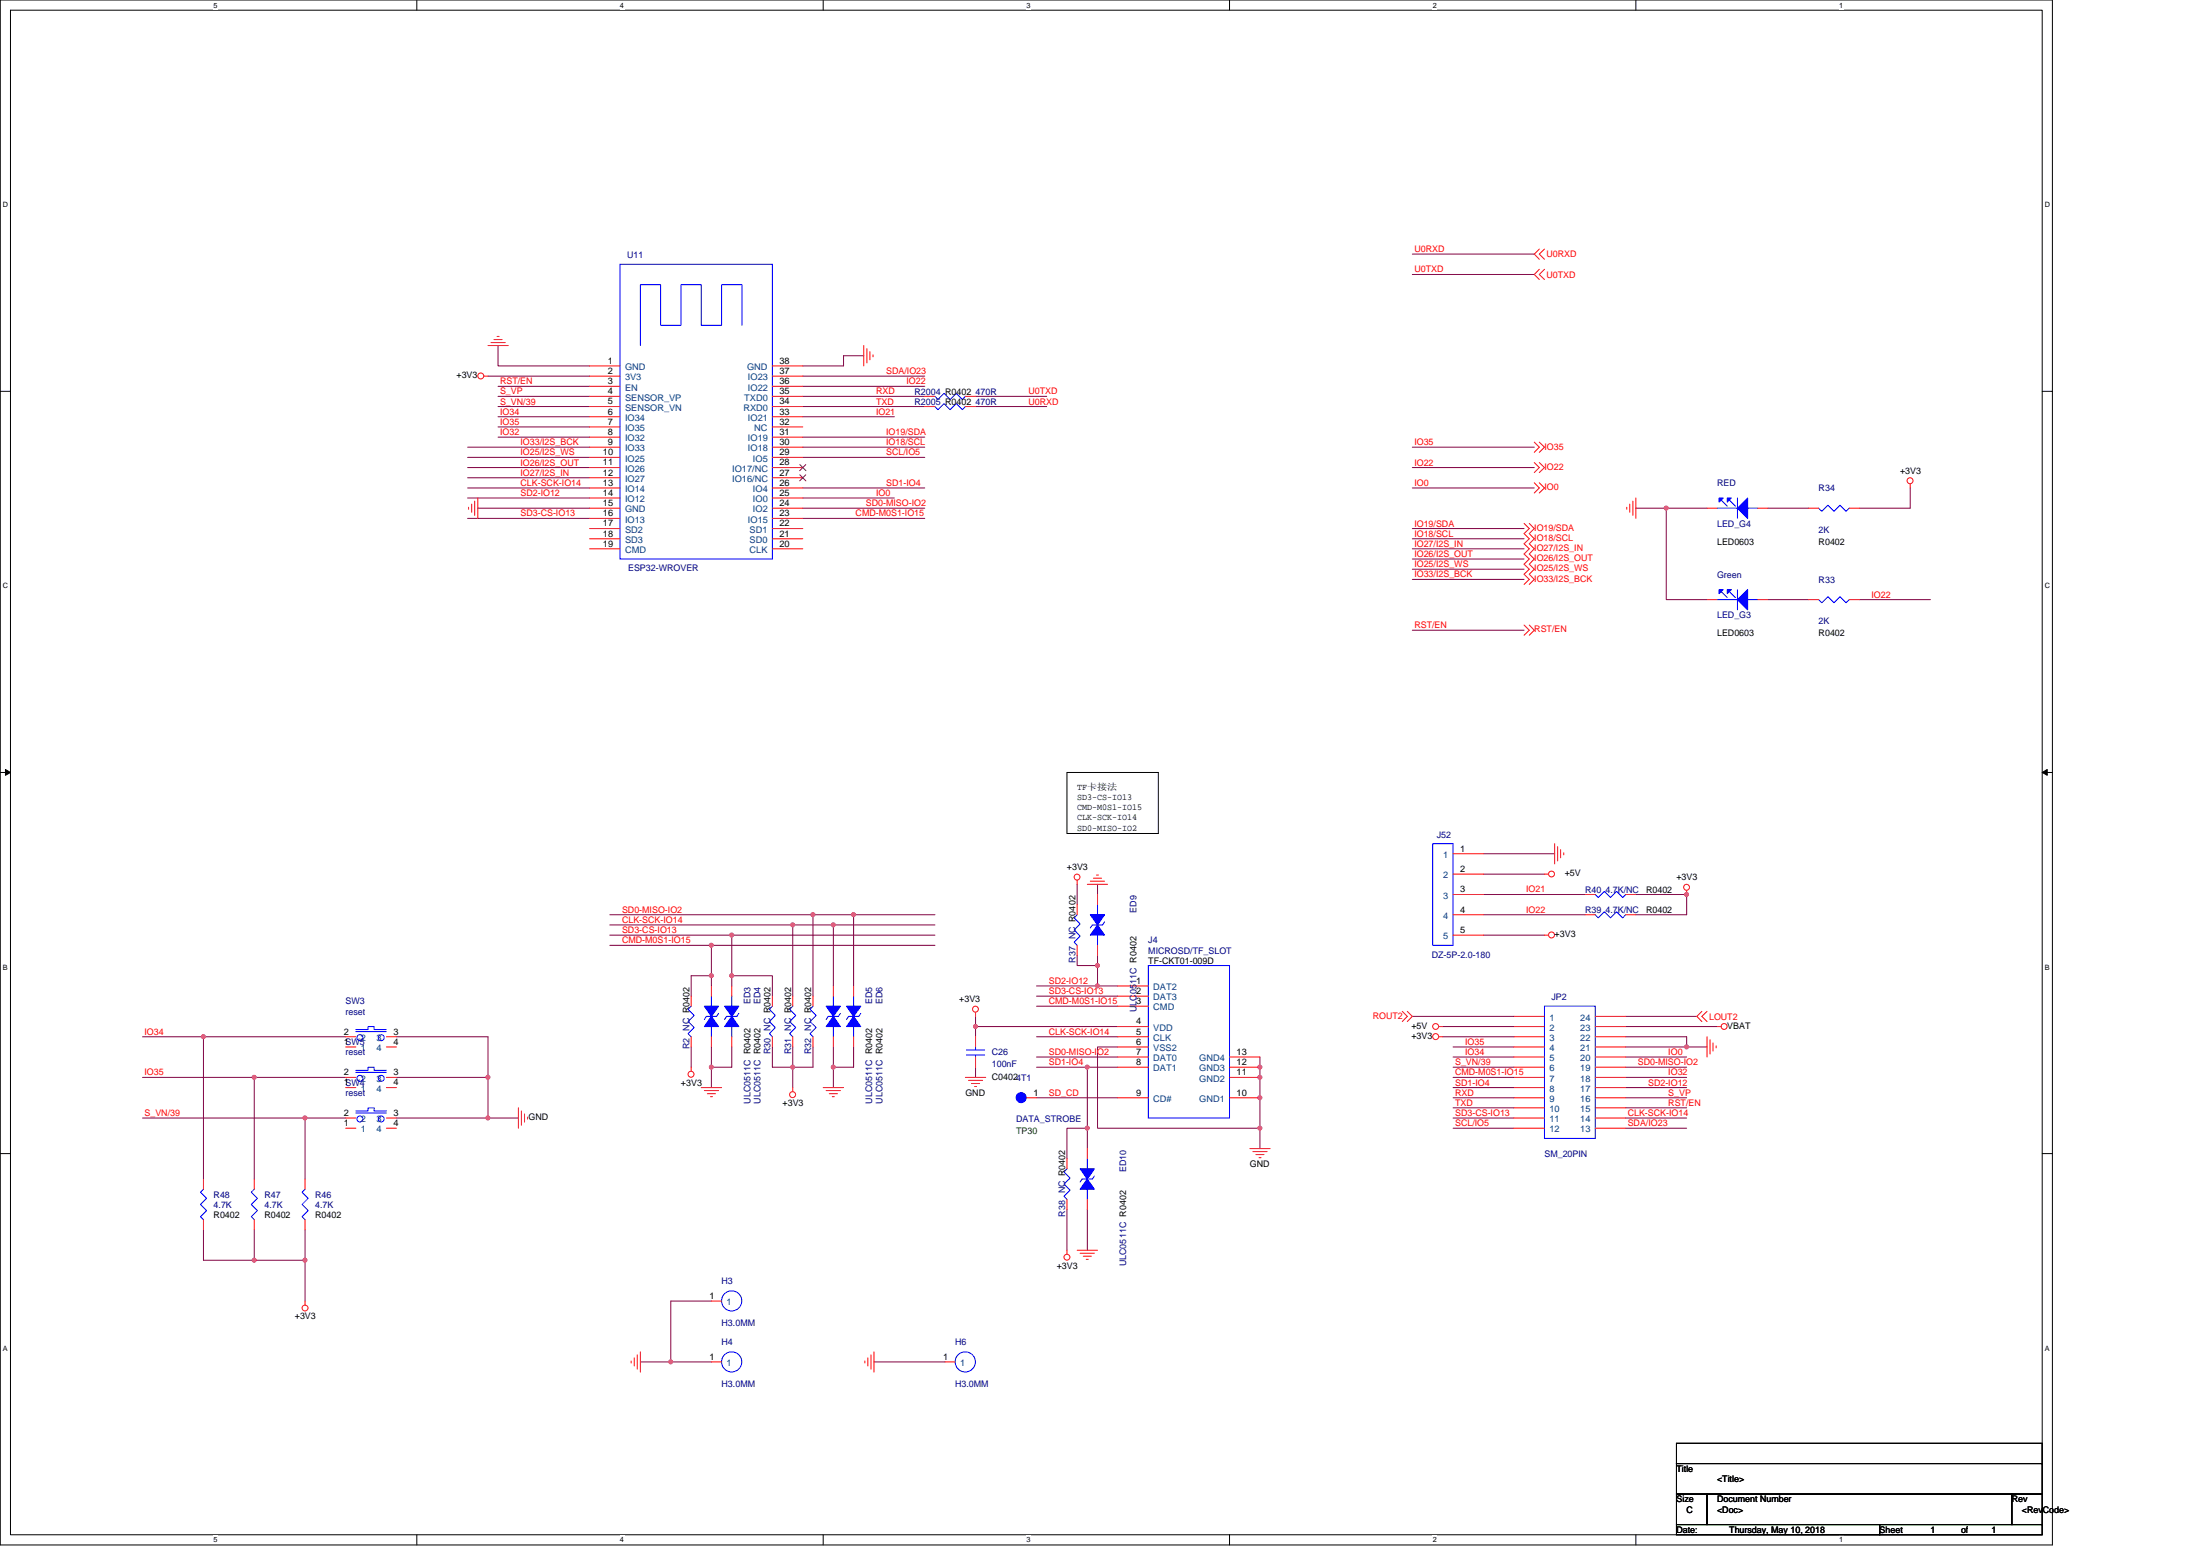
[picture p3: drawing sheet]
<svg xmlns="http://www.w3.org/2000/svg" width="297mm" height="210mm" viewBox="0 0 297 210" stroke-linecap="round" stroke-linejoin="round" font-family="sans-serif">
<path d="M0 0h277.1v208.5h-277.1zM1.4 1.4h274.3v205.7h-274.3z" fill="none" stroke="#000" stroke-width=".14"/>
<g fill="#fff">
<path d="M28.8 .1h.6v1.1h-.6z"/>
<path d="M28.8 207.3h.6v1.1h-.6z"/>
</g>
<path d="M56.3 0v1.4M56.3 207.1v1.4" fill="none" stroke="#000" stroke-width=".14"/>
<g fill="#fff">
<path d="M83.7 .1h.6v1.1h-.6z"/>
<path d="M83.7 207.3h.6v1.1h-.6z"/>
</g>
<path d="M111.1 0v1.4M111.1 207.1v1.4" fill="none" stroke="#000" stroke-width=".14"/>
<g fill="#fff">
<path d="M138.6 .1h.5v1.1h-.5z"/>
<path d="M138.6 207.3h.5v1.1h-.5z"/>
</g>
<path d="M166 0v1.4M166 207.1v1.4" fill="none" stroke="#000" stroke-width=".14"/>
<g fill="#fff">
<path d="M193.4 .1h.6v1.1h-.6z"/>
<path d="M193.4 207.3h.6v1.1h-.6z"/>
</g>
<path d="M220.9 0v1.4M220.9 207.1v1.4" fill="none" stroke="#000" stroke-width=".14"/>
<g fill="#fff">
<path d="M248.3 .1h.6v1.1h-.6z"/>
<path d="M248.3 207.3h.6v1.1h-.6z"/>
<path d="M.4 27.1h.7v1.1h-.7z"/>
<path d="M276.1 27.1h.7v1.1h-.7z"/>
<path d="M.4 78.5h.7v1.1h-.7z"/>
<path d="M276.1 78.5h.7v1.1h-.7z"/>
</g>
<path d="M0 52.8h1.4M275.7 52.8h1.4" fill="none" stroke="#000" stroke-width=".14"/>
<g fill="#fff">
<path d="M.4 130h.7v1.1h-.7z"/>
<path d="M276.1 130h.7v1.1h-.7z"/>
</g>
<path d="M0 104.2h1.4M275.7 104.2h1.4" fill="none" stroke="#000" stroke-width=".14"/>
<path d="M.7 103.8l.7 .4-.7 .4zM275.7 104.2l.7-.4v.8z" fill="#000" stroke="#000" stroke-width=".14"/>
<g fill="#fff">
<path d="M.4 181.4h.7v1.1h-.7z"/>
<path d="M276.1 181.4h.7v1.1h-.7z"/>
</g>
<path d="M144.1 104.2h12.3v8.3h-12.3zM0 155.7h1.4M275.7 155.7h1.4M226.4 194.8h49.3v2.7h-49.3zM226.4 197.5h49.3v4.1h-49.3zM226.4 201.6h4.1v4.1h-4.1zM226.4 205.7h27.4v1.4h-27.4zM230.5 201.6h41.1v4.1h-41.1zM253.8 205.7h21.9v1.4h-21.9zM271.6 201.6h4.1v4.1h-4.1z" fill="none" stroke="#000" stroke-width=".14"/>
<g fill="none" stroke="#800040" stroke-width=".14">
<path d="M190.7 37h16.5M190.7 34.3h16.5M65.9 50.8h13.7M67.2 52.1h12.4M67.2 46.6v2.8h12.4M67.2 53.5h12.4M67.2 54.9h12.4M67.2 56.2h12.4M67.2 57.6h12.4M67.2 59h12.4M108.4 56.2h12.4M108.4 53.5h16.5"/>
<path d="M108.4 54.9h16.5M108.4 50.8h16.5M108.4 52.1h16.5M108.4 59h16.5M116.6 48h-2.7v1.4h-5.5M131.7 54.9h9.6M131.7 53.5h9.6M63.1 64.5h16.5M63.1 63.1h16.5M63.1 61.7h16.5M63.1 70h16.5M63.1 67.2h16.5"/>
<path d="M63.1 65.8h16.5M63.1 60.3h16.5M64.5 68.6h15.1M108.4 60.3h16.5M108.4 61.7h16.5M108.4 68.6h16.5M108.4 65.8h16.5M108.4 70h16.5M108.4 67.2h12.4M190.7 60.3h16.5M190.7 76.8h15.1M190.7 75.4h15.1"/>
<path d="M190.7 74.1h15.1M190.7 72.7h15.1M190.7 71.3h15.1M190.7 78.2h15.1M190.7 63.1h16.5M190.7 65.8h16.5M220.9 68.6h4.1M225 68.6h5.5M225 68.6v12.3h5.5M238.7 68.6h5.5M257.9 65.8v2.8h-6.8M190.7 85h15.1"/>
<path d="M238.7 80.9h5.5M251.1 80.9h9.5M145.4 119.3v2.8M148.2 119.3v1.4M200.3 118h8.2M200.3 115.2h9.6M19.2 139.9h8.3M27.5 139.9v19.2M27.5 139.9h19.2M53.5 139.9h12.4v5.5M82.3 127.6h13.8M82.3 123.4h27.5"/>
<path d="M82.3 126.2h16.5M82.3 124.8h24.7M96.1 131.7h-2.8v2.7M96.1 127.6v4.1M96.1 127.6h30.1M96.1 131.7v1.4M98.8 126.2h27.4M98.8 126.2v5.5h5.5v2.7M98.8 131.7v1.4M107 124.8v9.6M107 124.8h5.5v8.3M109.8 123.4v11"/>
<path d="M109.8 123.4h5.4M112.5 124.8h13.7M115.2 123.4v9.7M115.2 123.4h11M131.7 138.5h19.2M131.7 137.2v1.3M131.7 138.5v1.4M140 139.9h10.9M140 134.4h10.9M140 135.8h10.9M140 133.1h8.2M145.4 128.9v1.4h2.8v2.8"/>
<path d="M148.2 128.9v1.4M148.2 133.1h2.7M190.7 137.2h13.7M194.8 139.9h9.6M194.8 138.5h9.6M200.3 126.2h8.2M200.3 123.4h13.7M200.3 120.7h13.7M219.5 139.9h8.2v1.4M219.5 138.5h12.3M219.5 137.2h9.6M220.9 120.7h6.8v2.7h-6.8"/>
<path d="M19.2 145.4h15.1M19.2 150.9h22M34.3 145.4v13.7M34.3 145.4h12.4M41.2 150.9h5.5M41.2 150.9v8.2M53.5 145.4h12.4M53.5 150.9h12.4M65.9 150.9h4.1M65.9 145.4v5.5M93.3 141.3v2.7M96.1 141.3v2.7"/>
<path d="M96.1 144v2.8M98.8 141.3v2.7h-2.7M104.3 141.3v2.7h2.7M107 144v2.8M107 141.3v2.7M109.8 141.3v2.7h-2.8M112.5 141.3v2.7M112.5 144v2.8M115.2 141.3v2.7h-2.7M131.7 144v1.4M140 142.6h10.9M140 144h6.8"/>
<path d="M140 148.1h10.9M146.8 144h4.1M146.8 152.3v2.7M146.8 144v8.3h-2.7v4.1M150.9 141.3h-2.7v11h21.9v-9.7M170.1 152.3v2.7M196.2 149.5h8.2M196.2 148.1h8.2M196.2 145.4h8.2M196.2 144h8.2M196.2 142.6h8.2M196.2 150.9h8.2"/>
<path d="M196.2 146.8h8.2M196.2 141.3h8.2M196.2 152.3h8.2M219.5 145.4h8.2M219.5 149.5h8.2M219.5 148.1h8.2M219.5 142.6h8.2M219.5 144h8.2M219.5 150.9h8.2M219.5 146.8h8.2M219.5 152.3h8.2M219.5 141.3h8.2"/>
<path d="M227.7 141.3h2.8M27.5 166v4.1h6.8M34.3 166v4.1M34.3 170.1h6.9M41.2 170.1v5.5M41.2 166v4.1M96.1 175.6h-5.5v8.2M144.1 163.2v5.5M146.8 163.2v5.5M86.5 183.8h4.1M90.6 183.8h5.5M118 183.8h9.6"/>
</g>
<g fill="#f0f" stroke="#f0f" stroke-width=".14">
<circle cx="109.8" cy="123.4" r=".27"/>
<circle cx="107" cy="144" r=".27"/>
<circle cx="115.2" cy="123.4" r=".27"/>
<circle cx="112.5" cy="144" r=".27"/>
<circle cx="96" cy="144" r=".27"/>
<circle cx="112.5" cy="124.8" r=".27"/>
<circle cx="98.8" cy="126.2" r=".27"/>
<circle cx="96" cy="127.6" r=".27"/>
<circle cx="96" cy="131.7" r=".27"/>
<circle cx="98.8" cy="131.7" r=".27"/>
<circle cx="107" cy="124.8" r=".27"/>
<circle cx="131.7" cy="138.5" r=".27"/>
<circle cx="170.1" cy="152.2" r=".27"/>
<circle cx="170.1" cy="148.1" r=".27"/>
<circle cx="170.1" cy="144" r=".27"/>
<circle cx="170.1" cy="145.4" r=".27"/>
<circle cx="65.9" cy="150.9" r=".27"/>
<circle cx="65.9" cy="145.4" r=".27"/>
<circle cx="148.2" cy="130.3" r=".27"/>
<circle cx="148.2" cy="133" r=".27"/>
<circle cx="146.8" cy="152.2" r=".27"/>
<circle cx="146.8" cy="144" r=".27"/>
<circle cx="90.6" cy="183.8" r=".27"/>
<circle cx="41.2" cy="170.1" r=".27"/>
<circle cx="34.3" cy="170.1" r=".27"/>
<circle cx="41.2" cy="150.9" r=".27"/>
<circle cx="34.3" cy="145.4" r=".27"/>
<circle cx="27.5" cy="139.9" r=".27"/>
<circle cx="227.7" cy="141.3" r=".27"/>
<circle cx="227.7" cy="120.7" r=".27"/>
<circle cx="225" cy="68.6" r=".27"/>
</g>
<g fill="none" stroke="#f00" stroke-width=".14">
<path d="M207.8 33.6l-.6 .7 .6 .7M207.8 36.3l-.6 .7 .6 .7M208.5 33.6l-.7 .7 .7 .7M208.5 36.3l-.7 .7 .7 .7M65.3 50.8h.6M65.9 46.6h2.7M66.3 46.2h1.9M66.7 45.8h1.1M67.1 45.4h.3M79.6 49.4h4.1M79.6 50.8h4.1M79.6 52.1h4.1"/>
<path d="M79.6 53.5h4.1M79.6 54.9h4.1M79.6 56.2h4.1M79.6 57.6h4.1M79.6 59h4.1M104.3 49.4h4.1M104.3 50.8h4.1M104.3 52.1h4.1M104.3 53.5h4.1M104.3 54.9h4.1M104.3 56.2h4.1M104.3 57.6h4.1"/>
<path d="M104.3 59h4.1M116.6 46.6v2.8M117 47.1v1.9M117.5 47.5v1.1M117.9 47.9v.3M124.9 53.5h1.3M124.9 54.9h1.3M130.3 53.5h1.4M130.3 54.9h1.4M207.2 59.7l.6 .6-.6 .7M207.8 59.7l.7 .6-.7 .7M63.3 68.5v.2"/>
<path d="M63.7 68v1.1M64.1 67.6v2M64.5 67.2v2.8M79.6 60.3h4.1M79.6 61.7h4.1M79.6 63.1h4.1M79.6 64.5h4.1M79.6 65.8h4.1M79.6 67.2h4.1M79.6 68.6h4.1M79.6 70h4.1M79.6 71.3h4.1"/>
<path d="M79.6 72.7h4.1M79.6 74.1h4.1M104.3 60.3h4.1M104.3 61.7h4.1M104.3 63.1h4.1M104.3 64.5h4.1M104.3 65.8h4.1M104.3 67.2h4.1M104.3 68.6h4.1M104.3 71.3h4.1M104.3 72.7h4.1M104.3 74.1h4.1"/>
<path d="M104.3 70h4.1M205.8 70.6l.7 .7-.7 .7 .7 .7-.7 .7 .7 .7-.7 .7 .7 .6-.7 .7 .7 .7-.7 .7 .7 .7-.7 .7M206.5 70.6l.7 .7-.7 .7 .7 .7-.7 .7 .7 .7-.7 .7 .7 .6-.7 .7 .7 .7-.7 .7 .7 .7-.7 .7M207.2 65.2l.6 .6-.6 .7M207.2 62.4l.6 .7-.6 .7M207.8 65.2l.7 .6-.7 .7M207.8 62.4l.7 .7-.7 .7M219.6 68.5v.2M220 68v1.1M220.5 67.6v2M220.9 67.2v2.8M230.5 68.6h1.3"/>
<path d="M237.3 68.6h1.4M244.2 68.6h1.4M249.7 68.6h1.4M257.9 65.3v.5M205.8 84.3l.7 .7-.7 .7M206.5 84.3l.7 .7-.7 .7M230.5 80.9h1.3M237.3 80.9h1.4M244.2 80.9h1.4M249.7 80.9h1.4M145.4 118.8v.5M146.8 119.3h2.7"/>
<path d="M147.2 118.9h1.9M147.6 118.5h1.1M148 118.1h.3M196.2 115.2h4.1M196.2 118h4.1M208.5 118h.6M209.9 113.9v2.7M210.3 114.3v1.9M210.7 114.7v1.1M211.1 115.1v.3M46.7 139.9h1.3M52.2 139.9h1.3"/>
<path d="M93.3 139.9v1.4M93.3 134.4v1.4M96.1 133.1v1.3M96.1 139.9v1.4M98.8 133.1v1.3M98.8 139.9v1.4M104.3 139.9v1.4M104.3 134.4v1.4M107 139.9v1.4M107 134.4v1.4M109.8 139.9v1.4M109.8 134.4v1.4"/>
<path d="M112.5 133.1v1.3M112.5 139.9v1.4M115.2 133.1v1.3M115.2 139.9v1.4M131.7 136.6v.6M131.7 139.9v1.4M145.4 127.6v1.3M145.4 122.1v1.3M148.2 120.7v1.4M148.2 127.6v1.3M150.9 134.4h4.1M150.9 135.8h4.1"/>
<path d="M150.9 138.5h4.1M150.9 139.9h4.1M150.9 133.1h4.1M189.3 136.5l.7 .7-.7 .7M190 136.5l.7 .7-.7 .7M194.3 139.9h.5M194.3 138.5h.5M196.2 120.7h4.1M196.2 123.4h4.1M196.2 126.2h4.1M204.4 137.2h4.1M204.4 138.5h4.1"/>
<path d="M204.4 139.9h4.1M208.5 126.2h.6M214 120.7h1.4M214 123.4h1.4M215.4 139.9h4.1M215.4 138.5h4.1M215.4 137.2h4.1M219.5 120.7h1.4M219.5 123.4h1.4M227.7 120.2v.5M229.8 136.5l-.7 .7 .7 .7M230.5 139.9v2.7"/>
<path d="M230.5 136.5l-.7 .7 .7 .7M231.8 138.5h.6M27.5 159.1v1.4M34.3 159.1v1.4M41.2 159.1v1.4M46.7 141.3h1.3M46.7 152.3h1.3M46.7 150.9h1.3M46.7 146.8h1.3M46.7 145.4h1.3M52.2 141.3h1.3M52.2 150.9h1.3"/>
<path d="M52.2 152.3h1.3M52.2 145.4h1.3M52.2 146.8h1.3M70 149.5v2.8M70.4 149.9v1.9M70.8 150.3v1.1M71.2 150.7v.3M93.3 144v.6M94.7 146.8h2.7M95.1 147.2h1.9M95.5 147.6h1.1M95.9 148h.3"/>
<path d="M107 146.8v.5M111.1 146.8h2.8M111.5 147.2h2M112 147.6h1.1M112.4 148h.2M130.3 145.4h2.8M130.8 145.8h1.9M131.2 146.2h1.1M131.6 146.6h.2M131.7 142.6v1.4M138.6 148.1h1.4M144.1 156.4v1.3"/>
<path d="M146.8 155v1.4M150.9 141.3h4.1M150.9 142.6h4.1M150.9 144h4.1M150.9 148.1h4.1M166 148.1h4.1M166 145.4h4.1M166 144h4.1M166 142.6h4.1M168.8 155h2.7M169.2 155.4h1.9M169.6 155.8h1.1"/>
<path d="M170 156.2h.3M204.4 141.3h4.1M204.4 142.6h4.1M204.4 144h4.1M204.4 145.4h4.1M204.4 146.8h4.1M204.4 148.1h4.1M204.4 149.5h4.1M204.4 150.9h4.1M204.4 152.3h4.1M215.4 149.5h4.1M215.4 148.1h4.1"/>
<path d="M215.4 146.8h4.1M215.4 145.4h4.1M215.4 144h4.1M215.4 142.6h4.1M215.4 141.3h4.1M215.4 152.3h4.1M215.4 150.9h4.1M230.9 140.3v1.9M231.3 140.7v1.1M231.7 141.1v.3M27.5 164.6v1.4M34.3 164.6v1.4"/>
<path d="M41.2 175.6v.5M41.2 164.6v1.4M96.1 175.6h1.3M144.1 168.7v.6M144.1 161.9v1.3M145.4 168.7h2.8M145.8 169.1h2M146.3 169.5h1.1M146.7 169.9h.2M146.8 161.9v1.3M85.2 183.7v.2M85.6 183.2v1.1"/>
<path d="M86 182.8v2M86.5 182.4v2.8M96.1 183.8h1.3M116.8 183.7v.2M117.2 183.2v1.1M117.6 182.8v2M118 182.4v2.8M127.6 183.8h1.4"/>
<circle cx="64.9" cy="50.7" r=".4"/>
<circle cx="257.9" cy="64.9" r=".4"/>
<circle cx="145.4" cy="118.4" r=".4"/>
<circle cx="209.5" cy="117.9" r=".4"/>
<circle cx="227.7" cy="119.7" r=".4"/>
<circle cx="131.7" cy="136.2" r=".4"/>
<circle cx="193.8" cy="139.9" r=".4"/>
<circle cx="193.8" cy="138.5" r=".4"/>
<circle cx="209.5" cy="126.2" r=".4"/>
<circle cx="232.8" cy="138.5" r=".4"/>
<circle cx="93.3" cy="145" r=".4"/>
<circle cx="107" cy="147.7" r=".4"/>
<circle cx="41.2" cy="176.5" r=".4"/>
<circle cx="144.1" cy="169.7" r=".4"/>
</g>
<g fill="none" stroke="#00f" stroke-width=".14">
<path d="M83.7 35.7h20.6v39.7h-20.6zM100.2 43.9v-5.5h-2.8v5.5h-2.7v-5.5h-2.8v5.5h-2.7v-5.5h-2.7v8.2M126.2 53.5l.4 .4 .9-.8 .8 .8 .8-.8 .8 .8 .4-.4M126.2 54.9l.4 .4 .9-.8 .8 .8 .8-.8 .8 .8 .4-.4M231.8 68.6h2.8M232.4 79.8l.8 .8M232.4 67.5l.8 .8M233.5 79.8l.8 .8M233.5 67.5l.8 .8M234.6 79.6v2.7M234.6 67.2v2.8M236 68.6h1.3"/>
<path d="M245.6 68.6l.4 .4 .8-.8 .8 .8 .8-.8 .9 .8 .4-.4M231.8 80.9h2.8M236 80.9h1.3M245.6 80.9l.4 .4 .8-.8 .8 .8 .8-.8 .9 .8 .4-.4M193.4 113.9h2.8v13.7h-2.8zM48 139.2h4.2M48 138.9h1.7v-.4h.8v.4h1.7M93.3 135.8l-.4 .4 .8 .8-.8 .9 .8 .8-.8 .8 .4 .4M96.1 134.4v1.4M96.1 138.5v1.4M97 136.8l-.3 .4h-1.3l-.3 .4M98.8 134.4v1.4"/>
<path d="M98.8 138.5v1.4M99.8 136.8l-.3 .4h-1.4l-.3 .4M104.3 135.8l-.4 .4 .8 .8-.8 .9 .8 .8-.8 .8 .4 .4M107 135.8l-.4 .4 .8 .8-.8 .9 .8 .8-.8 .8 .4 .4M109.8 135.8l-.4 .4 .8 .8-.8 .9 .8 .8-.8 .8 .4 .4M112.5 134.4v1.4M112.5 138.5v1.4M113.5 136.8l-.3 .4h-1.4l-.3 .4M115.2 134.4v1.4M115.2 138.5v1.4M116.2 136.8l-.3 .4h-1.3l-.3 .4M145.4 123.4l-.4 .5 .8 .8-.8 .8 .8 .8-.8 .8 .4 .5"/>
<path d="M148.2 122.1v1.3M148.2 126.2v1.4M149.1 124.4l-.2 .4h-1.4l-.3 .4M155 130.3h11v20.6h-11zM208.5 135.8h6.9v17.8h-6.9zM215.4 120.7l.4 .4 .8-.8 .8 .8 .9-.8 .8 .8 .4-.4M215.4 123.4l.4 .5 .8-.9 .8 .9 .9-.9 .8 .9 .4-.5M48 150.2h4.2M48 144.7h4.2M48 149.9h1.7v-.4h.8v.4h1.7M48 144.4h1.7v-.4h.8v.4h1.7M130.5 141.7h2.4"/>
<path d="M130.5 142.4h2.4M131.7 142.4v.2M131.7 141.3v.4M144.1 157.7l-.4 .5 .8 .8-.8 .8 .8 .8-.8 .8 .4 .5M146.8 156.4v1.3M147.8 158.7l-.3 .4h-1.4l-.3 .4M27.5 160.5l-.4 .4 .8 .8-.8 .8 .8 .9-.8 .8 .4 .4M34.3 160.5l-.4 .4 .9 .8-.9 .8 .9 .9-.9 .8 .4 .4M41.2 160.5l-.4 .4 .8 .8-.8 .8 .8 .9-.8 .8 .4 .4M146.8 160.5v1.4"/>
<circle cx="48.6" cy="151" r=".4"/>
<circle cx="48.6" cy="140" r=".4"/>
<circle cx="48.6" cy="145.5" r=".4"/>
<circle cx="51.5" cy="140" r=".4"/>
<circle cx="51.5" cy="151" r=".4"/>
<circle cx="51.5" cy="145.5" r=".4"/>
<circle cx="98.8" cy="175.6" r="1.36"/>
<circle cx="98.8" cy="183.8" r="1.36"/>
<circle cx="130.3" cy="183.8" r="1.36"/>
</g>
<g fill="#00f" stroke="#00f" stroke-width=".14">
<path d="M234.6 80.9l1.4-1.3v2.7z" fill-rule="evenodd"/>
<path d="M233.2 79.6h.6l-.6 .5z" fill-rule="evenodd"/>
<path d="M232.1 79.6h.6l-.6 .5z" fill-rule="evenodd"/>
<path d="M97.8 135.8h2l-1 1.4z" fill-rule="evenodd"/>
<path d="M98.8 137.2l1 1.3h-2z" fill-rule="evenodd"/>
<path d="M145.8 157.7h2l-1 1.4z" fill-rule="evenodd"/>
<path d="M146.8 159.1l1 1.4h-2z" fill-rule="evenodd"/>
<path d="M111.5 135.8h2l-1 1.4z" fill-rule="evenodd"/>
<path d="M112.5 137.2l1 1.3h-2z" fill-rule="evenodd"/>
<path d="M114.3 135.8h1.9l-1 1.4z" fill-rule="evenodd"/>
<path d="M115.2 137.2l1 1.3h-1.9z" fill-rule="evenodd"/>
<path d="M236 67.2v2.8l-1.4-1.4z" fill-rule="evenodd"/>
<path d="M233.2 67.2h.6l-.6 .6z" fill-rule="evenodd"/>
<path d="M232.1 67.2h.6l-.6 .6z" fill-rule="evenodd"/>
<path d="M147.2 123.4h1.9l-.9 1.4z" fill-rule="evenodd"/>
<path d="M148.2 124.8l.9 1.4h-1.9z" fill-rule="evenodd"/>
<path d="M95.1 135.8h1.9l-.9 1.4z" fill-rule="evenodd"/>
<path d="M96.1 137.2l.9 1.3h-1.9z" fill-rule="evenodd"/>
<circle cx="137.9" cy="148.1" r=".68"/>
</g>
<path d="M108 62.7l.8 .8M108 64.1l.8 .8M108.8 62.7l-.8 .8M108.8 64.1l-.8 .8" fill="none" stroke="#804000" stroke-width=".14"/>
<g font-size="1.2" fill="#000080">
<text x="84.7" y="34.9">U11</text>
<text x="123.5" y="53.3">R2004 R0402</text>
<text x="131.7" y="53.3">470R</text>
<text x="123.5" y="54.6">R2005 R0402</text>
<text x="131.7" y="54.6">470R</text>
<text x="231.8" y="65.6">RED</text>
<text x="231.8" y="71.1">LED_G4</text>
<text x="245.6" y="66.3">R34</text>
<text x="245.6" y="71.9">2K</text>
<text x="84.8" y="77.1">ESP32-WROVER</text>
<text x="231.8" y="77.9">Green</text>
<text x="231.8" y="83.4">LED_G3</text>
<text x="245.6" y="78.6">R33</text>
<text x="245.6" y="84.2">2K</text>
<text x="194" y="113.1">J52</text>
<text x="153.4" y="123.2" transform="rotate(-90 153.4 123.2)">ED9</text>
<text x="214" y="120.5">R40 4.7K/NC</text>
<text x="214" y="123.2">R39 4.7K/NC</text>
<text x="145.2" y="129.9" transform="rotate(-90 145.2 129.9)">R37</text>
<text x="145.2" y="126.7" transform="rotate(-90 145.2 126.7)">NC R0402</text>
<text x="155" y="127.3">J4</text>
<text x="155" y="128.7">MICROSD/TF_SLOT</text>
<text x="193.3" y="129.2">DZ-5P-2.0-180</text>
<text x="46.7" y="136.9">reset</text>
<text x="46.7" y="135.6">SW3</text>
<text x="101.3" y="135.5" transform="rotate(-90 101.3 135.5)">ED3</text>
<text x="102.7" y="135.5" transform="rotate(-90 102.7 135.5)">ED4</text>
<text x="117.8" y="135.5" transform="rotate(-90 117.8 135.5)">ED5</text>
<text x="119.1" y="135.5" transform="rotate(-90 119.1 135.5)">ED6</text>
<text x="153.4" y="136.6" transform="rotate(-90 153.4 136.6)">ULC0511C R0402</text>
<text x="209.5" y="135">JP2</text>
<text x="46.7" y="142.4">reset</text>
<text x="93.1" y="141.6" transform="rotate(-90 93.1 141.6)">R2</text>
<text x="93.1" y="139.1" transform="rotate(-90 93.1 139.1)">NC R0402</text>
<text x="104.1" y="142.2" transform="rotate(-90 104.1 142.2)">R30</text>
<text x="104.1" y="139.1" transform="rotate(-90 104.1 139.1)">NC R0402</text>
<text x="106.8" y="142.2" transform="rotate(-90 106.8 142.2)">R31</text>
<text x="106.8" y="139.1" transform="rotate(-90 106.8 139.1)">NC R0402</text>
<text x="109.5" y="142.2" transform="rotate(-90 109.5 142.2)">R32</text>
<text x="109.5" y="139.1" transform="rotate(-90 109.5 139.1)">NC R0402</text>
<text x="133.9" y="142.4">C26</text>
<text x="46.7" y="147.9">reset</text>
<text x="101.3" y="148.9" transform="rotate(-90 101.3 148.9)">ULC0511C R0402</text>
<text x="102.7" y="148.9" transform="rotate(-90 102.7 148.9)">ULC0511C R0402</text>
<text x="117.8" y="148.9" transform="rotate(-90 117.8 148.9)">ULC0511C R0402</text>
<text x="119.1" y="148.9" transform="rotate(-90 119.1 148.9)">ULC0511C R0402</text>
<text x="133.9" y="144">100nF</text>
<text x="137.2" y="151.4">DATA_STROBE</text>
<text x="28.8" y="161.6">R48</text>
<text x="35.7" y="161.6">R47</text>
<text x="42.6" y="161.6">R46</text>
<text x="143.8" y="161" transform="rotate(-90 143.8 161)">NC R0402</text>
<text x="152.1" y="158.2" transform="rotate(-90 152.1 158.2)">ED10</text>
<text x="208.5" y="156.1">SM_20PIN</text>
<text x="28.8" y="163">4.7K</text>
<text x="35.7" y="163">4.7K</text>
<text x="42.6" y="163">4.7K</text>
<text x="143.8" y="164.2" transform="rotate(-90 143.8 164.2)">R38</text>
<text x="97.4" y="173.3">H3</text>
<text x="152.1" y="170.9" transform="rotate(-90 152.1 170.9)">ULC0511C R0402</text>
<text x="97.4" y="178.9">H3.0MM</text>
<text x="97.4" y="181.5">H4</text>
<text x="129" y="181.5">H6</text>
<text x="97.4" y="187.1">H3.0MM</text>
<text x="129" y="187.1">H3.0MM</text>
</g>
<g font-size="1.2" fill="#f00">
<text x="191" y="34">U0RXD</text>
<text x="208.8" y="34.7">U0RXD</text>
<text x="191" y="36.8">U0TXD</text>
<text x="208.8" y="37.5">U0TXD</text>
<text x="67.5" y="51.9">RST/EN</text>
<text x="67.5" y="53.2">S_VP</text>
<text x="118.3" y="53.2">RXD</text>
<text x="119.7" y="50.5">SDA/IO23</text>
<text x="122.4" y="51.9">IO22</text>
<text x="138.8" y="53.2">U0TXD</text>
<text x="67.5" y="54.6">S_VN/39</text>
<text x="67.5" y="56">IO34</text>
<text x="67.5" y="57.3">IO35</text>
<text x="67.5" y="58.7">IO32</text>
<text x="118.3" y="56">IO21</text>
<text x="118.3" y="54.6">TXD</text>
<text x="119.7" y="58.7">IO19/SDA</text>
<text x="138.8" y="54.6">U0RXD</text>
<text x="70.3" y="64.2">IO27/I2S_IN</text>
<text x="70.3" y="62.8">IO26/I2S_OUT</text>
<text x="70.3" y="61.4">IO25/I2S_WS</text>
<text x="70.3" y="65.6">CLK-SCK-IO14</text>
<text x="70.3" y="60.1">IO33/I2S_BCK</text>
<text x="119.7" y="60.1">IO18/SCL</text>
<text x="119.7" y="61.4">SCL/IO5</text>
<text x="119.7" y="65.6">SD1-IO4</text>
<text x="191" y="65.6">IO0</text>
<text x="191" y="62.8">IO22</text>
<text x="191" y="60.1">IO35</text>
<text x="208.5" y="63.4">IO22</text>
<text x="208.5" y="60.7">IO35</text>
<text x="70.3" y="69.7">SD3-CS-IO13</text>
<text x="70.3" y="66.9">SD2-IO12</text>
<text x="115.5" y="69.7">CMD-M0S1-IO15</text>
<text x="116.9" y="68.3">SD0-MISO-IO2</text>
<text x="118.3" y="66.9">IO0</text>
<text x="191" y="71.1">IO19/SDA</text>
<text x="207.2" y="71.6">IO19/SDA</text>
<text x="208.5" y="66.1">IO0</text>
<text x="191" y="76.5">IO25/I2S_WS</text>
<text x="191" y="75.2">IO26/I2S_OUT</text>
<text x="191" y="73.8">IO27/I2S_IN</text>
<text x="191" y="72.4">IO18/SCL</text>
<text x="191" y="77.9">IO33/I2S_BCK</text>
<text x="207.2" y="73">IO18/SCL</text>
<text x="207.2" y="74.4">IO27/I2S_IN</text>
<text x="207.2" y="75.7">IO26/I2S_OUT</text>
<text x="207.2" y="77.1">IO25/I2S_WS</text>
<text x="207.2" y="78.5">IO33/I2S_BCK</text>
<text x="252.7" y="80.6">IO22</text>
<text x="191" y="84.8">RST/EN</text>
<text x="207.2" y="85.3">RST/EN</text>
<text x="84" y="125.9">SD3-CS-IO13</text>
<text x="84" y="124.5">CLK-SCK-IO14</text>
<text x="84" y="123.2">SD0-MISO-IO2</text>
<text x="206.1" y="123.2">IO22</text>
<text x="206.1" y="120.4">IO21</text>
<text x="84" y="127.3">CMD-M0S1-IO15</text>
<text x="141.6" y="134.2">SD3-CS-IO13</text>
<text x="141.6" y="135.5">CMD-M0S1-IO15</text>
<text x="141.6" y="132.8">SD2-IO12</text>
<text x="185.4" y="137.5">ROUT2</text>
<text x="230.8" y="137.6">LOUT2</text>
<text x="19.5" y="139.6">IO34</text>
<text x="141.6" y="139.6">CLK-SCK-IO14</text>
<text x="141.6" y="142.4">SD0-MISO-IO2</text>
<text x="141.6" y="143.7">SD1-IO4</text>
<text x="196.5" y="143.7">S_VN/39</text>
<text x="197.8" y="142.4">IO34</text>
<text x="197.8" y="141">IO35</text>
<text x="221.1" y="143.7">SD0-MISO-IO2</text>
<text x="225.3" y="142.4">IO0</text>
<text x="19.5" y="145.1">IO35</text>
<text x="141.6" y="147.9">SD_CD</text>
<text x="196.5" y="149.2">TXD</text>
<text x="196.5" y="147.9">RXD</text>
<text x="196.5" y="145.1">CMD-M0S1-IO15</text>
<text x="196.5" y="146.5">SD1-IO4</text>
<text x="222.5" y="146.5">SD2-IO12</text>
<text x="225.3" y="145.1">IO32</text>
<text x="225.3" y="149.2">RST/EN</text>
<text x="225.3" y="147.9">S_VP</text>
<text x="19.5" y="150.6">S_VN/39</text>
<text x="196.5" y="150.6">SD3-CS-IO13</text>
<text x="196.5" y="152">SCL/IO5</text>
<text x="219.8" y="150.6">CLK-SCK-IO14</text>
<text x="219.8" y="152">SDA/IO23</text>
</g>
<g font-size="1.2">
<text x="61.6" y="51.1">+3V3</text>
<text x="82.1" y="49.1">1</text>
<text x="82.1" y="50.5">2</text>
<text x="82.1" y="51.8">3</text>
<text x="82.1" y="53.2">4</text>
<text x="105.2" y="50.5">37</text>
<text x="105.2" y="51.8">36</text>
<text x="105.2" y="49.1">38</text>
<text x="105.2" y="53.2">35</text>
<text x="82.1" y="54.6">5</text>
<text x="82.1" y="55.9">6</text>
<text x="82.1" y="57.3">7</text>
<text x="82.1" y="58.7">8</text>
<text x="105.2" y="55.9">33</text>
<text x="105.2" y="58.7">31</text>
<text x="105.2" y="54.6">34</text>
<text x="105.2" y="57.3">32</text>
<text x="81.4" y="61.4">10</text>
<text x="81.4" y="62.8">11</text>
<text x="81.4" y="64.2">12</text>
<text x="81.4" y="65.6">13</text>
<text x="82.1" y="60">9</text>
<text x="105.2" y="60">30</text>
<text x="105.2" y="62.8">28</text>
<text x="105.2" y="64.2">27</text>
<text x="105.2" y="61.4">29</text>
<text x="105.2" y="65.6">26</text>
<text x="256.5" y="63.9">+3V3</text>
<text x="81.4" y="66.9">14</text>
<text x="81.4" y="68.3">15</text>
<text x="81.4" y="69.7">16</text>
<text x="81.4" y="71">17</text>
<text x="105.2" y="69.7">23</text>
<text x="105.2" y="71">22</text>
<text x="105.2" y="66.9">25</text>
<text x="105.2" y="68.3">24</text>
<text x="81.4" y="72.4">18</text>
<text x="81.4" y="73.8">19</text>
<text x="105.2" y="72.4">21</text>
<text x="105.2" y="73.8">20</text>
<text x="231.8" y="73.6">LED0603</text>
<text x="245.6" y="73.6">R0402</text>
<text x="231.8" y="85.9">LED0603</text>
<text x="245.6" y="85.9">R0402</text>
<text x="145.4" y="106.6">TF卡卡卡</text>
<text x="145.4" y="108">SD3-CS-IO13</text>
<text x="145.4" y="109.3">CMD-M0S1-IO15</text>
<text x="145.4" y="110.7">CLK-SCK-IO14</text>
<text x="145.4" y="112.1">SD0-MISO-IO2</text>
<text x="144.1" y="117.4">+3V3</text>
<text x="197.1" y="114.9">1</text>
<text x="197.1" y="117.7">2</text>
<text x="211.3" y="118.3">+5V</text>
<text x="226.4" y="118.8">+3V3</text>
<text x="197.1" y="120.4">3</text>
<text x="197.1" y="123.1">4</text>
<text x="197.1" y="125.9">5</text>
<text x="222.2" y="120.5">R0402</text>
<text x="222.2" y="123.2">R0402</text>
<text x="155" y="130">TF-CKT01-009D</text>
<text x="209.9" y="126.5">+3V3</text>
<text x="129.5" y="135.3">+3V3</text>
<text x="153.4" y="134.1">2</text>
<text x="153.4" y="135.5">3</text>
<text x="153.4" y="132.8">1</text>
<text x="46.4" y="141">1SW5</text>
<text x="46.4" y="139.6">2</text>
<text x="53.1" y="139.6">3</text>
<text x="53.1" y="141">4</text>
<text x="153.4" y="138.2">4</text>
<text x="153.4" y="139.6">5</text>
<text x="153.4" y="141">6</text>
<text x="153.4" y="142.3">7</text>
<text x="153.4" y="143.7">8</text>
<text x="167" y="143.7">12</text>
<text x="167" y="142.3">13</text>
<text x="190.6" y="140.2">+3V3</text>
<text x="190.6" y="138.8">+5V</text>
<text x="233.2" y="138.8">VBAT</text>
<text x="46.4" y="146.5">1SW4</text>
<text x="46.4" y="145.1">2</text>
<text x="53.1" y="145.1">3</text>
<text x="53.1" y="146.5">4</text>
<text x="91.9" y="146.5">+3V3</text>
<text x="105.7" y="149.3">+3V3</text>
<text x="130.3" y="147.9">GND</text>
<text x="133.9" y="145.7">C04024T1</text>
<text x="139.5" y="147.8">1</text>
<text x="153.4" y="147.8">9</text>
<text x="167" y="147.8">10</text>
<text x="167" y="145.1">11</text>
<text x="46.4" y="152">1</text>
<text x="46.4" y="150.6">2</text>
<text x="53.1" y="150.6">3</text>
<text x="53.1" y="152">4</text>
<text x="71.4" y="151.2">GND</text>
<text x="168.8" y="157.5">GND</text>
<text x="28.8" y="164.3">R0402</text>
<text x="35.7" y="164.3">R0402</text>
<text x="42.6" y="164.3">R0402</text>
<text x="142.7" y="171.2">+3V3</text>
<text x="39.8" y="178.1">+3V3</text>
<text x="95.8" y="175.3">1</text>
<text x="95.8" y="183.5">1</text>
<text x="127.3" y="183.5">1</text>
<text x="226.4" y="198.6">Title</text>
<text x="226.4" y="202.8">Size</text>
<text x="231.8" y="202.8">Document Number</text>
<text x="231.8" y="200">&lt;Title&gt;</text>
<text x="271.6" y="202.8">Rev</text>
<text x="226.4" y="206.9">Date:</text>
<text x="227.7" y="204.1">C</text>
<text x="231.8" y="204.1">&lt;Doc&gt;</text>
<text x="233.5" y="206.9">Thursday, May 10, 2018</text>
<text x="253.8" y="206.9">Sheet</text>
<text x="260.6" y="206.9">1</text>
<text x="264.8" y="206.9">of</text>
<text x="268.9" y="206.9">1</text>
<text x="273" y="204.1">&lt;RevCode&gt;</text>
</g>
<g font-size="1.2" fill="#004080">
<text x="84.4" y="50">GND</text>
<text x="84.4" y="51.3">3V3</text>
<text x="84.4" y="52.7">EN</text>
<text x="100.9" y="50">GND</text>
<text x="101" y="51.3">IO23</text>
<text x="101" y="52.7">IO22</text>
<text x="84.4" y="54.1">SENSOR_VP</text>
<text x="84.4" y="55.4">SENSOR_VN</text>
<text x="84.4" y="56.8">IO34</text>
<text x="84.4" y="58.2">IO35</text>
<text x="84.4" y="59.6">IO32</text>
<text x="100.4" y="55.4">RXD0</text>
<text x="100.5" y="54.1">TXD0</text>
<text x="101" y="56.8">IO21</text>
<text x="101" y="59.6">IO19</text>
<text x="101.8" y="58.2">NC</text>
<text x="84.4" y="60.9">IO33</text>
<text x="84.4" y="62.3">IO25</text>
<text x="84.4" y="63.7">IO26</text>
<text x="84.4" y="65">IO27</text>
<text x="98.9" y="63.7">IO17/NC</text>
<text x="98.9" y="65">IO16/NC</text>
<text x="101" y="60.9">IO18</text>
<text x="101.7" y="62.3">IO5</text>
<text x="84.4" y="66.4">IO14</text>
<text x="84.4" y="67.8">IO12</text>
<text x="84.4" y="69.2">GND</text>
<text x="84.4" y="70.5">IO13</text>
<text x="84.4" y="71.9">SD2</text>
<text x="101" y="70.5">IO15</text>
<text x="101.2" y="71.9">SD1</text>
<text x="101.7" y="66.4">IO4</text>
<text x="101.7" y="67.8">IO0</text>
<text x="101.7" y="69.2">IO2</text>
<text x="84.4" y="73.3">SD3</text>
<text x="84.4" y="74.6">CMD</text>
<text x="101.2" y="73.3">SD0</text>
<text x="101.2" y="74.6">CLK</text>
<text x="194.8" y="115.8">1</text>
<text x="194.8" y="118.5">2</text>
<text x="194.8" y="121.3">3</text>
<text x="194.8" y="124">4</text>
<text x="194.8" y="126.8">5</text>
<text x="155.7" y="135">DAT3</text>
<text x="155.7" y="136.4">CMD</text>
<text x="155.7" y="133.6">DAT2</text>
<text x="209.2" y="137.7">1</text>
<text x="213.4" y="137.7">24</text>
<text x="48.7" y="141.9">1</text>
<text x="48.7" y="140.5">2</text>
<text x="50.8" y="140.5">3</text>
<text x="50.8" y="141.9">4</text>
<text x="155.7" y="139.1">VDD</text>
<text x="155.7" y="140.5">CLK</text>
<text x="155.7" y="141.9">VSS2</text>
<text x="155.7" y="143.2">DAT0</text>
<text x="161.9" y="143.2">GND4</text>
<text x="209.2" y="139.1">2</text>
<text x="209.2" y="140.5">3</text>
<text x="209.2" y="141.9">4</text>
<text x="209.2" y="143.2">5</text>
<text x="213.4" y="143.2">20</text>
<text x="213.4" y="141.9">21</text>
<text x="213.4" y="140.5">22</text>
<text x="213.4" y="139.1">23</text>
<text x="48.7" y="147.3">1</text>
<text x="48.7" y="146">2</text>
<text x="50.8" y="146">3</text>
<text x="50.8" y="147.3">4</text>
<text x="155.7" y="144.6">DAT1</text>
<text x="155.7" y="148.7">CD#</text>
<text x="161.9" y="148.7">GND1</text>
<text x="161.9" y="146">GND2</text>
<text x="161.9" y="144.6">GND3</text>
<text x="209.2" y="144.6">6</text>
<text x="209.2" y="146">7</text>
<text x="209.2" y="147.3">8</text>
<text x="209.2" y="148.7">9</text>
<text x="213.4" y="148.7">16</text>
<text x="213.4" y="147.3">17</text>
<text x="213.4" y="146">18</text>
<text x="213.4" y="144.6">19</text>
<text x="48.7" y="152.8">1</text>
<text x="48.7" y="151.4">2</text>
<text x="50.8" y="151.4">3</text>
<text x="50.8" y="152.8">4</text>
<text x="209.2" y="150.1">10</text>
<text x="209.2" y="151.4">11</text>
<text x="209.2" y="152.8">12</text>
<text x="213.4" y="150.1">15</text>
<text x="213.4" y="152.8">13</text>
<text x="213.4" y="151.4">14</text>
<text x="98.1" y="176.1">1</text>
<text x="98.1" y="184.4">1</text>
<text x="129.6" y="184.4">1</text>
</g>
<text font-size="1.2" fill="#004000" x="137.2" y="153.1">TP30</text>
<g font-size="1">
<text x="28.8" y="1">5</text>
<text x="83.7" y="1">4</text>
<text x="138.6" y="1">3</text>
<text x="193.4" y="1">2</text>
<text x="248.3" y="1">1</text>
<text x=".4" y="28">D</text>
<text x="276.1" y="28">D</text>
<text x=".4" y="79.4">C</text>
<text x="276.1" y="79.4">C</text>
<text x=".4" y="130.9">B</text>
<text x="276.1" y="130.9">B</text>
<text x=".4" y="182.3">A</text>
<text x="276.1" y="182.3">A</text>
<text x="28.8" y="208.2">5</text>
<text x="83.7" y="208.2">4</text>
<text x="138.6" y="208.2">3</text>
<text x="193.4" y="208.2">2</text>
<text x="248.3" y="208.2">1</text>
</g>
</svg>
